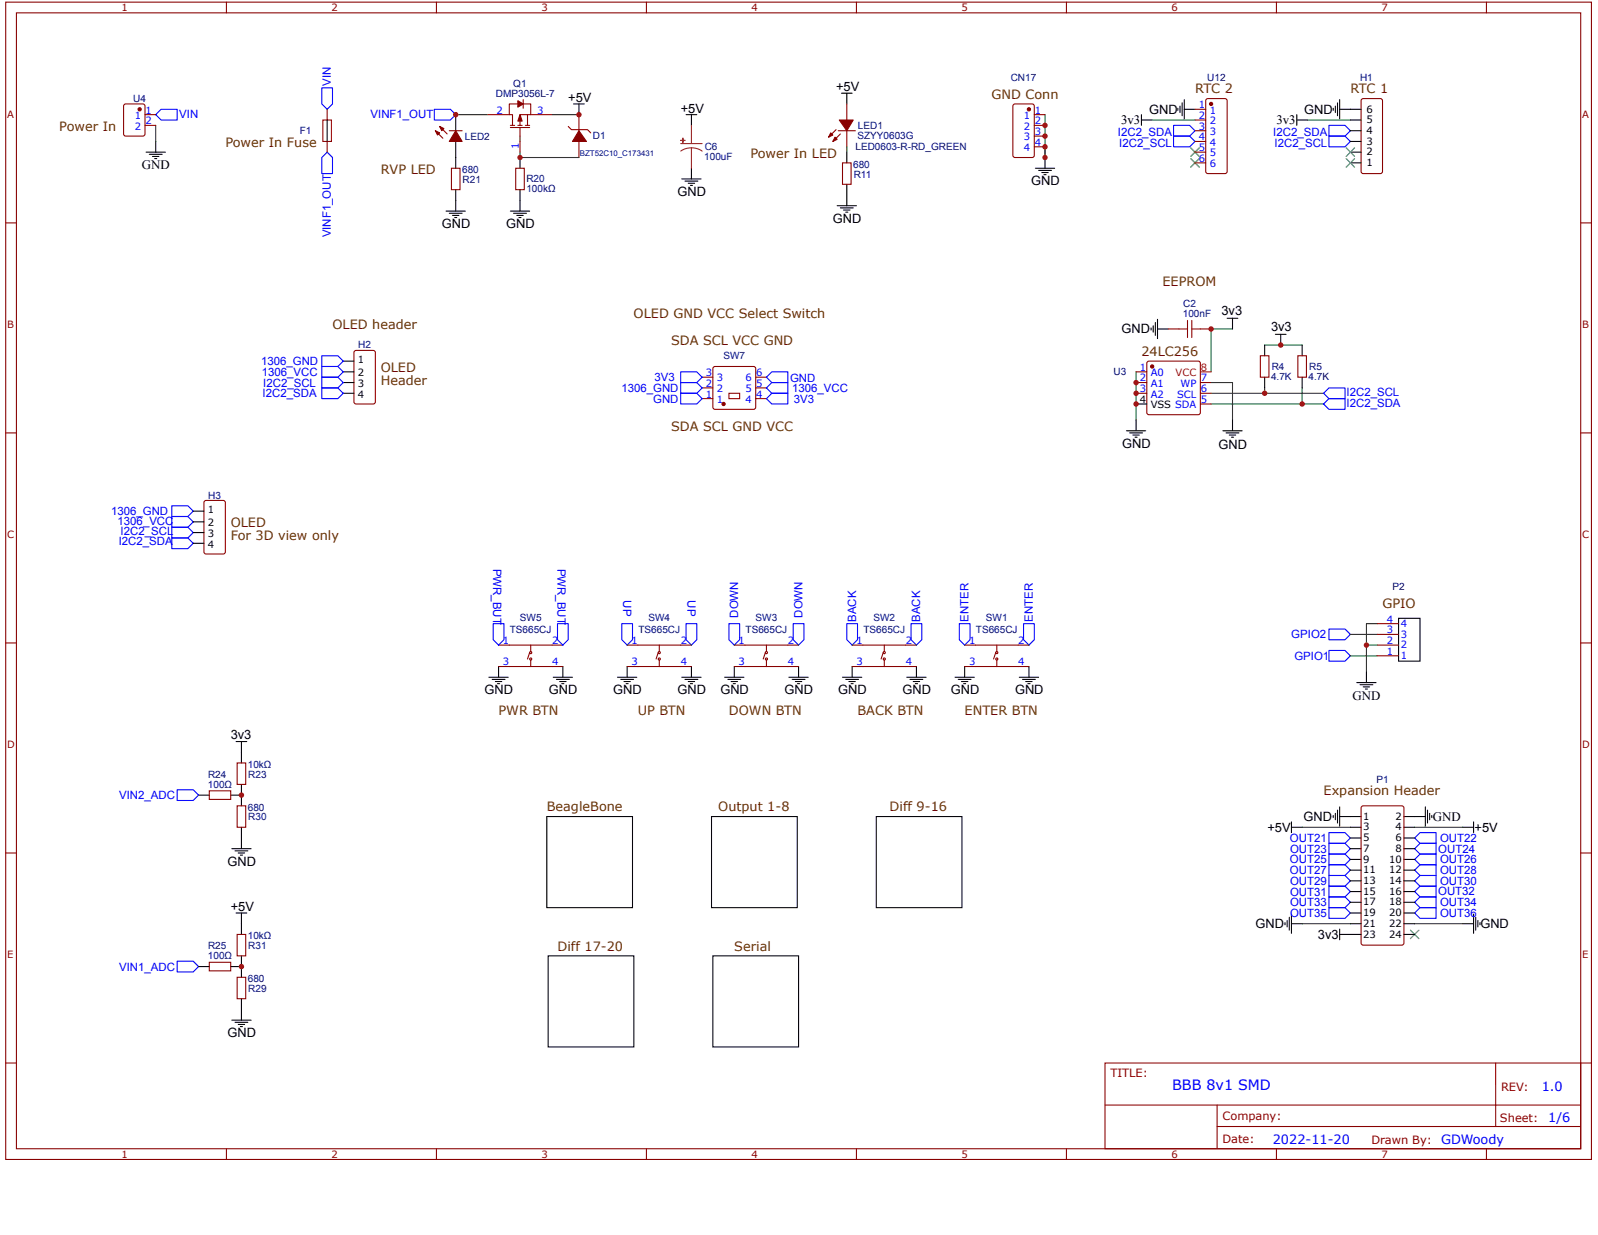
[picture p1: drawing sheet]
<svg xmlns="http://www.w3.org/2000/svg" width="279mm" height="216mm" viewBox="0 0 279 216" stroke-linecap="round" stroke-linejoin="round" font-family="sans-serif">
<g fill="none" stroke="#080" stroke-width=".19">
<path d="M27.2 21.9v2.8M90.9 26.6v.9h10.3M182.7 20v7.5M201.4 21h7.5M228.6 21h7.5M215.5 57.5h-3.8v7.5M198.6 65v8.4M211.7 66.9h3.8v6.5M211.7 70.6h19.7M211.7 68.8h19.7M221.1 67.8v1M221.1 60.3h6.6"/>
<path d="M227.7 67.8v2.8M236.1 114.6h4.7M236.1 110.9h4.7M238.9 112.8h1.9M240.8 109h-1.9v8.5M227.7 144.6h8.4M247.3 144.6h8.5M227.7 161.5h8.4M247.3 161.5h8.5"/>
</g>
<g fill="none" stroke="#000" stroke-width=".19">
<path d="M147.1 16.3h1.9M148.1 16.3v1.9M205.9 18.9v.4M206.3 18.5v1.2M206.7 18v2.2M207.1 19.1h1.8M207.1 17.4v3.4M233.1 18.9v.4M233.5 18.5v1.2M233.9 18v2.2M234.2 19.1h3.8M234.2 17.4v3.4"/>
<path d="M25.5 26.6h3.4M26.1 27h2.3M26.7 27.4h1.1M27 27.7h.4M27.2 24.7v1.9M79.7 27.5v1.9M79.7 33.2v1.8M90.9 27.5v1.9M90.9 33.2v1.8M146.4 36h3.3M146.9 36.3h2.3M147.5 36.7h1.1"/>
<path d="M147.9 37.1h.3M148.1 26.6v1.9M148.1 32.2v3.8M181 29.4h3.4M181.6 29.8h2.2M182.2 30.2h1.1M182.5 30.5h.4M182.7 27.5v1.9M199.6 21h1.8M199.6 20v1.9M226.7 21h1.9M226.7 20v1.9"/>
<path d="M236.1 21h1.9M236.1 28.5h1.9M236.1 26.6h1.9M236.1 24.7h1.9M236.1 22.9h1.9M201.3 57.3v.4M201.6 56.9v1.2M202 56.4v2.2M202.4 57.5h1.9M202.4 55.8v3.4M214.6 55.6h1.8M215.5 55.6v1.9"/>
<path d="M223 58.4h1.9M223.9 58.4v1.9M60 63.1h1.9M60 65h1.9M60 66.9h1.9M60 68.8h1.9M196.9 75.3h3.4M197.5 75.7h2.3M198.1 76.1h1.1M198.4 76.4h.4M198.6 73.4v1.9M213.8 75.3h3.4"/>
<path d="M214.4 75.7h2.2M214.9 76.1h1.2M215.3 76.4h.4M215.5 73.4v1.9M221.1 60.3v1.9M221.1 65.9v1.9M227.7 60.3v1.9M227.7 65.9v1.9M33.8 89.4h1.9M33.8 91.2h1.9M33.8 93.1h1.9M33.8 95h1.9"/>
<path d="M237.2 119.3h3.4M237.8 119.7h2.2M238.9 117.5v1.8M244.5 108.1h3.8v7.5h-3.8zM34.7 139h1.9M40.3 139h1.9M41.3 129.6h1.8M42.2 129.6v3.8M42.2 137.1v3.8M238.4 120.1h1.1M238.7 120.5h.4M40.5 148.4h3.4"/>
<path d="M41.1 148.7h2.2M41.3 159.6h1.8M41.6 149.1h1.2M42 149.5h.4M42.2 144.6v3.8M42.2 159.6v3.8M95.6 142.7h15v16h-15zM124.4 142.7h15v16h-15zM153.2 142.7h15v16h-15zM225.8 144.6h1.9M225.8 143.7v1.9M225.8 159.8v3.4"/>
<path d="M233.1 142.6v.3M233.5 142.2v1.1M233.9 141.6v2.3M234.2 141.1v3.3M234.2 142.7h3.8M236.1 144.6h1.9M236.1 148.4h1.9M236.1 159.6h1.9M236.1 146.5h1.9M236.1 150.2h1.9M236.1 152.1h1.9M236.1 154h1.9"/>
<path d="M236.1 155.9h1.9M236.1 157.7h1.9M245.5 142.7h3.7M245.5 144.6h1.8M245.5 148.4h1.8M245.5 159.6h1.8M245.5 146.5h1.8M245.5 150.2h1.8M245.5 152.1h1.8M245.5 154h1.8M245.5 155.9h1.8M245.5 157.7h1.8"/>
<path d="M249.2 141.1v3.3M249.6 141.6v2.3M250 142.2v1.1M250.3 142.6v.3M255.8 144.6h1.8M257.6 143.7v1.9M257.6 159.8v3.4M34.7 169h1.9M40.3 169h1.9M40.5 178.3h3.4M41.1 178.7h2.2M41.6 179.1h1.2"/>
<path d="M42 179.5h.4M42.2 167.1v3.7M42.2 174.6v3.7M95.8 167.1h15v15.9h-15zM124.6 167.1h15v15.9h-15zM224.7 161.3v.4M225.1 160.9v1.1M225.4 160.4v2.2M225.8 161.5h1.9M234.2 162.4v1.9M234.2 163.4h3.8M236.1 161.5h1.9"/>
<path d="M245.5 161.5h1.8M245.5 163.4h1.8M255.8 161.5h1.8M258 160.4v2.2M258.4 160.9v1.1M258.8 161.3v.4"/>
</g>
<g fill="none" stroke="#00f" stroke-width=".19">
<path d="M56.3 15.4h1.8v2.8l-.9 .9-.9-.9zM27.2 20l1-.9h2.8v1.9h-2.8zM205.2 21.9h2.8l.9 1-.9 .9h-2.8zM205.2 23.8h2.8l.9 .9-.9 1h-2.8zM232.4 21.9h2.8l.9 1-.9 .9h-2.8zM232.4 23.8h2.8l.9 .9-.9 1h-2.8zM56.3 62.2h2.8l.9 .9-.9 1h-2.8zM56.3 64.1h2.8l.9 .9-.9 .9h-2.8zM56.3 65.9h2.8l.9 1-.9 .9h-2.8zM56.3 67.8h2.8l.9 1-.9 .9h-2.8zM231.4 70.6l1-.9h2.8v1.9h-2.8zM231.4 68.8l1-1h2.8v1.9h-2.8z"/>
<path d="M30 88.4h2.8l1 1-1 .9h-2.8zM30 90.3h2.8l1 .9-1 1h-2.8zM30 92.2h2.8l1 .9-1 .9h-2.8zM30 94h2.8l1 1-1 .9h-2.8zM232.4 110h2.8l.9 .9-.9 .9h-2.8zM232.4 113.7h2.8l.9 .9-.9 1h-2.8zM31 138.1h2.8l.9 .9-.9 .9h-2.8zM232.4 151.2h2.8l.9 .9-.9 1h-2.8zM232.4 149.3h2.8l.9 .9-.9 1h-2.8zM232.4 147.4h2.8l.9 1-.9 .9h-2.8zM232.4 145.6h2.8l.9 .9-.9 .9h-2.8zM232.4 153.1h2.8l.9 .9-.9 .9h-2.8z"/>
<path d="M232.4 154.9h2.8l.9 1-.9 .9h-2.8zM232.4 156.8h2.8l.9 .9-.9 1h-2.8zM232.4 158.7h2.8l.9 .9-.9 .9h-2.8zM247.3 154l1-.9h2.8v1.8h-2.8zM247.3 157.7l1-.9h2.8v1.9h-2.8zM248.3 149.3h2.8v1.9h-2.8l-1-1zM248.3 147.4h2.8v1.9h-2.8l-1-.9zM248.3 145.6h2.8v1.8h-2.8l-1-.9zM248.3 151.2h2.8v1.9h-2.8l-1-1zM248.3 154.9h2.8v1.9h-2.8l-1-.9zM248.3 158.7h2.8v1.8h-2.8l-1-.9zM31 168h2.8l.9 1-.9 .9h-2.8z"/>
</g>
<g fill="none" stroke="#800" stroke-width=".19">
<path d="M1 .4h277.3v202.3h-277.3zM2.9 2.2h273.5v198.6h-273.5zM39.6 .4v1.8M76.3 .4v1.8M113 .4v1.8M149.7 .4v1.8M186.5 .4v1.8M223.2 .4v1.8M238 17.4l.4-.2h2.9l.4 .2v.2v12.4v.2l-.4 .1h-2.9h-.2l-.2-.3zM259.9 .4v1.8M1 39h1.9M78.9 29.4h1.5v3.8h-1.5z"/>
<path d="M90.2 29.4h1.5v3.8h-1.5zM99.3 22.1l.6 .6h2.8l.6 .5M101.2 20v2.9M101.2 24.7v2.8M147.3 28.5h1.5v3.7h-1.5zM276.4 39h1.9M204.3 57.5h1.8M209.9 57.5h1.8M1 75.7h1.9M62.1 61.3h3.2l.3 .1v8.8l-.2 .4h-3.1l-.4-.2v-8.8zM220.4 62.2h1.5v3.7h-1.5zM226.9 62.2h1.5v3.7h-1.5z"/>
<path d="M276.4 75.7h1.9M35.7 87.7l.3-.2h3l.4 .2v8.8l-.2 .3-3.2 .1-.3-.2zM1 112.4h1.9M240.8 114.6h3.7M240.8 112.8h3.7M240.8 110.9h3.7M240.8 109h3.7M276.4 112.4h1.9M36.6 138.3h3.7v1.5h-3.7zM41.5 133.4h1.5v3.7h-1.5zM1 149.1h1.9M41.5 140.9h1.5v3.7h-1.5z"/>
<path d="M238.2 140.9h6.9l.3 .2 .1 23.8-.2 .3h-6.9l-.4-.2v-23.8zM276.4 149.1h1.9M36.6 168.2h3.7v1.5h-3.7zM41.5 170.8h1.5v3.8h-1.5zM41.5 163.4h1.5v3.7h-1.5zM1 185.8h1.9M193.2 185.8h83.2v15h-83.2zM193.2 193.2h83.1M212.8 196.9h63.5M212.8 193.2v7.5M261.5 185.8v11.1M276.4 185.8h1.9"/>
<path d="M39.6 200.8v1.9M76.3 200.8v1.9M113 200.8v1.9M149.7 200.8v1.9M186.5 200.8v1.9M223.2 200.8v1.9M259.9 200.8v1.9"/>
</g>
<g fill="#000">
<path d="M208.2 25.9l1.5 1.5zM209.7 25.9l-1.5 1.5z"/>
<path d="M208.2 27.7l1.5 1.5zM209.7 27.7l-1.5 1.5z"/>
<path d="M235.4 25.9l1.5 1.5zM236.9 25.9l-1.5 1.5z"/>
<path d="M235.4 27.7l1.5 1.5zM236.9 27.7l-1.5 1.5z"/>
<path d="M246.6 162.6l1.5 1.5zM246.6 164.1l1.5-1.5z"/>
</g>
<path d="M208.2 25.9l1.5 1.5M208.2 27.7l1.5 1.5M209.7 25.9l-1.5 1.5M209.7 27.7l-1.5 1.5M235.4 25.9l1.5 1.5M235.4 27.7l1.5 1.5M236.9 25.9l-1.5 1.5M236.9 27.7l-1.5 1.5M246.6 162.6l1.5 1.5M248.1 162.6l-1.5 1.5" fill="none" stroke="#3c3" stroke-width=".19"/>
<path d="M206.1 57.5h1.5M207.6 56v3M208.4 57.5h1.5M208.4 56v3" fill="none" stroke="#a00000" stroke-width=".19"/>
<path d="M101.2 22.9l1.3 1.8h-2.4z" fill="#800"/>
<path d="M177.3 18.2h3.2l.3 .2v8.8l-.1 .3h-3.2l-.4-.1v-8.9zM101.2 22.9l1.3 1.8h-2.4z" fill="none" stroke="#800" stroke-width=".19"/>
<path d="M100.3 18.2h1.9M101.2 18.2v1.8M78 36.9h3.4M78.6 37.3h2.2M79.1 37.7h1.1M79.5 38h.4M79.7 35v1.9M89.2 36.9h3.4M89.8 37.3h2.2M90.4 37.7h1.1M90.7 38h.4M90.9 35v1.9" fill="none" stroke="#000" stroke-width=".19"/>
<path d="M79.7 20h5.6M96.5 20h4.7" fill="none" stroke="#080" stroke-width=".19"/>
<path d="M75.9 19.1h2.8l1 .9-1 1h-2.8zM56.3 27.5l.9-.9 .9 .9v2.8h-1.8z" fill="none" stroke="#00f" stroke-width=".19"/>
<circle cx="179.9" cy="19.1" r=".28" fill="#800"/>
<g fill="none" stroke="#800" stroke-width=".19">
<path d="M57.2 19.1v1.9M57.2 24.7v1.9M180.8 20h1.9M180.8 21.9h1.9M180.8 23.8h1.9M180.8 25.7h1.9M200.6 63.3l.3-.2 8.8 .1 .2 .3-.1 8.8-.3 .2-8.8-.1-.2-.3z"/>
<circle cx="179.9" cy="19.1" r=".28"/>
</g>
<path d="M56.4 21h1.5v3.7h-1.5z" fill="none" stroke="#a00000" stroke-width=".19"/>
<path d="M57.2 21v3.7" fill="none" stroke="#000" stroke-width=".19"/>
<circle cx="201.4" cy="64.1" r=".28" fill="#800"/>
<g fill="none" stroke="#800" stroke-width=".19">
<path d="M21.8 18.2h3.2l.3 .2 .1 5-.2 .3-3.2 .1-.3-.2-.1-5.1zM198.6 65h1.9M198.6 66.9h1.9M198.6 68.8h1.9M209.9 66.9h1.8M209.9 68.8h1.8M209.9 70.6h1.8"/>
<circle cx="201.4" cy="64.1" r=".28"/>
</g>
<path d="M198.6 70.6h1.9" fill="none" stroke="#000" stroke-width=".19"/>
<path d="M209.9 65h1.8" fill="none" stroke="#f00" stroke-width=".19"/>
<circle cx="24.4" cy="19.1" r=".28" fill="#800"/>
<g fill="none" stroke="#800" stroke-width=".19">
<path d="M210.9 17.4l.3-.2h3l.3 .2 .1 .2v12.4l-.1 .2-.3 .1h-3h-.2l-.2-.3zM25.4 20h1.8M25.4 21.9h1.8"/>
<circle cx="24.4" cy="19.1" r=".28"/>
</g>
<circle cx="211.7" cy="18.2" r=".28" fill="#800"/>
<g fill="none" stroke="#800" stroke-width=".19">
<path d="M208.9 19.1h1.9M208.9 21h1.9M208.9 22.9h1.9M208.9 24.7h1.9M208.9 26.6h1.9M208.9 28.5h1.9"/>
<circle cx="211.7" cy="18.2" r=".28"/>
</g>
<path d="M146.7 21h2.5l-1.1 1.9z" fill="#800"/>
<path d="M148.1 18.2v2.8M146.2 22.7l-1.3 1.3M146.6 22.9h3M146.7 21h2.5l-1.1 1.9zM146.9 23.4l-1.3 1.3M148.1 22.9v2.8" fill="none" stroke="#800" stroke-width=".19"/>
<path d="M145.2 23.2l.4 .4-.7 .4z" fill="#800"/>
<path d="M145.2 23.2l.4 .4-.7 .4z" fill="none" stroke="#800" stroke-width=".19"/>
<path d="M146 24l.4 .4-.8 .3z" fill="#800"/>
<g fill="none" stroke="#800" stroke-width=".19">
<path d="M146 24l.4 .4-.8 .3zM87.2 112.8h11.2M87.2 116.5h11.2M92.6 114.1l-.4 1.1M92.8 112.8v1.1M92.8 115.4v1.1M109.7 112.8h11.2M109.7 116.5h11.2M115.1 114.1l-.4 1.1M115.3 112.8v1.1M115.3 115.4v1.1M128.4 112.8h11.2"/>
<path d="M128.4 116.5h11.2M133.8 114.1l-.4 1.1M134 112.8v1.1M134 115.4v1.1M149 112.8h11.2M149 116.5h11.2M154.4 114.1l-.3 1.1M154.6 112.8v1.1M154.6 115.4v1.1M168.7 112.8h11.2M168.7 116.5h11.2M174.1 114.1l-.4 1.1"/>
<path d="M174.3 112.8v1.1M174.3 115.4v1.1"/>
<circle cx="92.8" cy="114.1" r=".19"/>
<circle cx="92.8" cy="115.2" r=".19"/>
<circle cx="115.3" cy="114.1" r=".19"/>
<circle cx="115.3" cy="115.2" r=".19"/>
<circle cx="134" cy="114.1" r=".19"/>
<circle cx="134" cy="115.2" r=".19"/>
<circle cx="154.6" cy="114.1" r=".19"/>
<circle cx="154.6" cy="115.2" r=".19"/>
<circle cx="174.3" cy="114.1" r=".19"/>
<circle cx="174.3" cy="115.2" r=".19"/>
</g>
<path d="M148.1 25.7v.9" fill="none" stroke="#080" stroke-width=".19"/>
<path d="M86.2 109h1.9v2.8l-.9 1-1-1zM97.5 109h1.8v2.8l-.9 1-.9-1zM108.7 109h1.9v2.8l-.9 1-1-1zM120 109h1.8v2.8l-.9 1-.9-1zM127.4 109h1.9v2.8l-.9 1-1-1zM138.7 109h1.9v2.8l-1 1-.9-1zM148.1 109h1.8v2.8l-.9 1-.9-1zM159.3 109h1.9v2.8l-1 1-.9-1zM167.7 109h1.9v2.8l-.9 1-1-1zM179 109h1.8v2.8l-.9 1-.9-1z" fill="none" stroke="#00f" stroke-width=".19"/>
<g fill="none" stroke="#000" stroke-width=".19">
<path d="M119.2 31.3h3.4M119.8 31.7h2.2M120 20h1.8M120.3 32h1.2M120.7 32.4h.4M120.9 20v1.9M120.9 29.4v1.9M85.5 118.4h3.4M86 118.8h2.3M86.6 119.1h1.1M87 119.5h.4M87.2 116.5v1.9"/>
<path d="M96.7 118.4h3.4M97.3 118.8h2.2M97.9 119.1h1.1M98.2 119.5h.4M98.4 116.5v1.9M108 118.4h3.3M108.5 118.8h2.3M109.1 119.1h1.1M109.5 119.5h.3M109.7 116.5v1.9M119.2 118.4h3.4M119.8 118.8h2.2"/>
<path d="M120.3 119.1h1.2M120.7 119.5h.4M120.9 116.5v1.9M126.7 118.4h3.4M127.3 118.8h2.2M127.8 119.1h1.1M128.2 119.5h.4M128.4 116.5v1.9M137.9 118.4h3.4M138.5 118.8h2.3M139.1 119.1h1.1M139.4 119.5h.4"/>
<path d="M139.6 116.5v1.9M147.3 118.4h3.4M147.9 118.8h2.2M148.4 119.1h1.2M148.8 119.5h.4M149 116.5v1.9M158.5 118.4h3.4M159.1 118.8h2.3M159.7 119.1h1.1M160 119.5h.4M160.2 116.5v1.9M167 118.4h3.3"/>
<path d="M167.5 118.8h2.3M168.1 119.1h1.1M168.5 119.5h.3M168.7 116.5v1.9M178.2 118.4h3.4M178.8 118.8h2.2M179.3 119.1h1.2M179.7 119.5h.4M179.9 116.5v1.9"/>
</g>
<path d="M90.9 20l.4 1.2h-.8z" fill="#800"/>
<path d="M90.9 20l.4 1.2h-.8z" fill="none" stroke="#800" stroke-width=".19"/>
<path d="M90.5 17.6l1 .6-1 .5z" fill="#800"/>
<g fill="none" stroke="#800" stroke-width=".19">
<path d="M90.5 17.6l1 .6-1 .5zM90.5 18.2h-1.5v1.8h.6v1.9M91.5 18.2h1.3v1.8h-1.9v1.9M91.5 17.4v1.5M85.3 20h3.7M89.2 22.3h3.4M89.2 21.9h.8M90.5 21.9h.8M90.9 22.3v1.5M90.9 24.7v1.9M91.9 21.9h.7M92.2 20v1.9"/>
<path d="M92.8 20h3.7"/>
</g>
<path d="M90.9 23.8v.9" fill="none" stroke="#600" stroke-width=".19"/>
<path d="M119 25.1h3.8M120.9 25.9h.8l1.1 .5M120.9 25.9l-1.2 .1-.7 .4M120.9 21.9v3.2M120.9 25.9v3.5" fill="none" stroke="#8d2323" stroke-width=".19"/>
<path d="M119 24.5l.8 .1z" fill="#8d2323"/>
<path d="M119 24.5l.8 .1z" fill="none" stroke="#8d2323" stroke-width=".19"/>
<path d="M119.4 24.2v.7z" fill="#8d2323"/>
<path d="M119.4 24.2v.7z" fill="none" stroke="#8d2323" stroke-width=".19"/>
<path d="M122.8 65.9h1.8M122.8 67.8h1.8M122.8 69.7h1.8M127.4 68.8h1.9v.9h-1.9zM132.1 65.9h1.9M132.1 67.8h1.9M132.1 69.7h1.9" fill="none" stroke="#800" stroke-width=".19"/>
<circle cx="126.5" cy="70.6" r=".28" fill="#800"/>
<g fill="none" stroke="#800" stroke-width=".19">
<path d="M124.8 64.1h7l.3 .2v6.9l-.2 .3-6.9 .1-.3-.2-.1-7z"/>
<circle cx="126.5" cy="70.6" r=".28"/>
</g>
<path d="M119 66.9h2.8l1 .9-1 1h-2.8zM119 68.8h2.8l1 .9-1 .9h-2.8zM119 65h2.8l1 .9-1 1h-2.8zM134 67.8l.9-.9h2.9v1.9h-2.9zM134 69.7l.9-.9h2.9v1.8h-2.9zM134 65.9l.9-.9h2.9v1.9h-2.9z" fill="none" stroke="#00f" stroke-width=".19"/>
<path d="M79.7 20v2.9M79.7 24.7v2.8" fill="none" stroke="#000" stroke-width=".19"/>
<path d="M79.7 22.9l1.1 1.8h-2.2z" fill="#800"/>
<path d="M76.1 22.9l1.3 1.3M76.9 22.1l1.3 1.3M79.7 22.9l1.1 1.8h-2.2z" fill="none" stroke="#800" stroke-width=".19"/>
<path d="M76.9 22.1l.7 .4-.4 .4z" fill="#800"/>
<path d="M76.9 22.1l.7 .4-.4 .4z" fill="none" stroke="#800" stroke-width=".19"/>
<path d="M76.1 22.9l.8 .3-.4 .4z" fill="#800"/>
<path d="M76.1 22.9l.8 .3-.4 .4zM78.6 22.9h2.2" fill="none" stroke="#800" stroke-width=".19"/>
<g fill="#c00">
<circle cx="211.7" cy="57.5" r=".47"/>
<circle cx="221.1" cy="68.8" r=".47"/>
<circle cx="227.7" cy="70.6" r=".47"/>
<circle cx="223.9" cy="60.3" r=".47"/>
<circle cx="198.6" cy="70.6" r=".47"/>
<circle cx="198.6" cy="68.8" r=".47"/>
<circle cx="198.6" cy="66.9" r=".47"/>
<circle cx="238.9" cy="112.8" r=".47"/>
<circle cx="42.2" cy="169" r=".47"/>
<circle cx="42.2" cy="139" r=".47"/>
<circle cx="182.7" cy="21.9" r=".47"/>
<circle cx="182.7" cy="23.8" r=".47"/>
<circle cx="182.7" cy="25.7" r=".47"/>
<circle cx="182.7" cy="27.5" r=".47"/>
<circle cx="90.9" cy="27.5" r=".47"/>
<circle cx="101.2" cy="20" r=".47"/>
<circle cx="79.7" cy="20" r=".47"/>
</g>
<text font-size="2.5" fill="#00f" x="204.9" y="190.6">BBB 8v1 SMD</text>
<g font-size="2.2">
<text x="99.3" y="17.8">+5V</text>
<text x="146.2" y="15.9">+5V</text>
<text x="119" y="19.7">+5V</text>
<text x="196" y="21.7">3v3</text>
<text x="200.9" y="19.9">GND</text>
<text x="223.2" y="21.7">3v3</text>
<text x="228" y="19.9">GND</text>
<text x="24.8" y="29.6">GND</text>
<text x="118.5" y="34.3">GND</text>
<text x="180.3" y="32.4">GND</text>
<text x="77.2" y="39.9">GND</text>
<text x="88.5" y="39.9">GND</text>
<text x="145.6" y="39">GND</text>
<text x="196.1" y="58.3">GND</text>
<text x="213.6" y="55">3v3</text>
<text x="222.2" y="57.9">3v3</text>
<text x="196.2" y="78.3">GND</text>
<text x="213.1" y="78.6">GND</text>
<text x="84.7" y="121.4">GND</text>
<text x="96" y="121.4">GND</text>
<text x="107.2" y="121.4">GND</text>
<text x="118.5" y="121.4">GND</text>
<text x="126" y="121.4">GND</text>
<text x="137.2" y="121.4">GND</text>
<text x="146.6" y="121.4">GND</text>
<text x="157.8" y="121.4">GND</text>
<text x="166.2" y="121.4">GND</text>
<text x="177.5" y="121.4">GND</text>
<text x="236.5" y="122.3">GND</text>
<text x="40.3" y="129.3">3v3</text>
<text x="227.9" y="143.5">GND</text>
<text x="250.5" y="143.5">GND</text>
<text x="221.6" y="145.4">+5V</text>
<text x="257.8" y="145.4">+5V</text>
<text x="39.8" y="151.4">GND</text>
<text x="40.3" y="159.2">+5V</text>
<text x="219.5" y="162.2">GND</text>
<text x="230.4" y="164.1">3v3</text>
<text x="258.8" y="162.2">GND</text>
<text x="39.8" y="181.3">GND</text>
</g>
<g font-size="2.2" fill="#630">
<text x="173.3" y="17.2">GND Conn</text>
<text x="208.9" y="16.3">RTC 2</text>
<text x="236.1" y="16.3">RTC 1</text>
<text x="10.4" y="22.9">Power In</text>
<text x="39.4" y="25.7">Power In Fuse</text>
<text x="131.2" y="27.5">Power In LED</text>
<text x="66.6" y="30.3">RVP LED</text>
<text x="203.3" y="50">EEPROM</text>
<text x="58.1" y="57.5">OLED header</text>
<text x="110.8" y="55.6">OLED GND VCC Select Switch</text>
<text x="66.6" y="65">OLED</text>
<text x="117.3" y="60.3">SDA SCL VCC GND</text>
<text x="199.6" y="62.2">24LC256</text>
<text x="66.6" y="67.3">Header</text>
<text x="117.3" y="75.3">SDA SCL GND VCC</text>
<text x="40.3" y="92.2">OLED</text>
<text x="40.3" y="94.4">For 3D view only</text>
<text x="241.7" y="106.2">GPIO</text>
<text x="87.2" y="125">PWR BTN</text>
<text x="111.5" y="125">UP BTN</text>
<text x="127.4" y="125">DOWN BTN</text>
<text x="149.9" y="125">BACK BTN</text>
<text x="168.7" y="125">ENTER BTN</text>
<text x="95.6" y="141.8">BeagleBone</text>
<text x="125.6" y="141.8">Output 1-8</text>
<text x="155.5" y="141.8">Diff 9-16</text>
<text x="231.4" y="139">Expansion Header</text>
<text x="97.5" y="166.2">Diff 17-20</text>
<text x="128.4" y="166.2">Serial</text>
</g>
<g font-size="2.2" fill="#00f">
<text x="269.6" y="190.8">1.0</text>
<text x="270.7" y="196.2">1/6</text>
<text x="222.5" y="200">2022-11-20</text>
</g>
<g font-size="2" fill="#00f">
<text x="57.9" y="15" transform="rotate(-90 57.9 15)">VIN</text>
<text x="31.3" y="20.7">VIN</text>
<text x="64.8" y="20.7">VINF1_OUT</text>
<text x="195.5" y="23.8">I2C2_SDA</text>
<text x="222.6" y="23.8">I2C2_SDA</text>
<text x="195.7" y="25.7">I2C2_SCL</text>
<text x="222.9" y="25.7">I2C2_SCL</text>
<text x="57.9" y="41.5" transform="rotate(-90 57.9 41.5)">VINF1_OUT</text>
<text x="45.6" y="63.9">1306_GND</text>
<text x="45.8" y="65.7">1306_VCC</text>
<text x="45.9" y="69.5">I2C2_SDA</text>
<text x="46" y="67.6">I2C2_SCL</text>
<text x="108.6" y="68.5">1306_GND</text>
<text x="114.2" y="70.4">GND</text>
<text x="114.4" y="66.7">3V3</text>
<text x="138.1" y="66.7">GND</text>
<text x="138.5" y="68.6">1306_VCC</text>
<text x="138.8" y="70.4">3V3</text>
<text x="235.4" y="71.2">I2C2_SDA</text>
<text x="235.4" y="69.3">I2C2_SCL</text>
<text x="19.4" y="90.1">1306_GND</text>
<text x="20.6" y="91.8">1306_VCC</text>
<text x="20.8" y="95.3">I2C2_SDA</text>
<text x="21.1" y="93.5">I2C2_SCL</text>
<text x="86.2" y="99.4" transform="rotate(90 86.2 99.4)">PWR_BUT</text>
<text x="97.5" y="99.4" transform="rotate(90 97.5 99.4)">PWR_BUT</text>
<text x="108.9" y="104.9" transform="rotate(90 108.9 104.9)">UP</text>
<text x="120.2" y="104.9" transform="rotate(90 120.2 104.9)">UP</text>
<text x="129.1" y="108" transform="rotate(-90 129.1 108)">DOWN</text>
<text x="140.3" y="108" transform="rotate(-90 140.3 108)">DOWN</text>
<text x="149.7" y="108.7" transform="rotate(-90 149.7 108.7)">BACK</text>
<text x="160.9" y="108.7" transform="rotate(-90 160.9 108.7)">BACK</text>
<text x="169.3" y="108.7" transform="rotate(-90 169.3 108.7)">ENTER</text>
<text x="180.6" y="108.7" transform="rotate(-90 180.6 108.7)">ENTER</text>
<text x="225.8" y="111.6">GPIO2</text>
<text x="226.3" y="115.4">GPIO1</text>
<text x="20.8" y="139.7">VIN2_ADC</text>
<text x="225.5" y="147.2">OUT21</text>
<text x="225.6" y="149">OUT23</text>
<text x="251.5" y="149.1">OUT24</text>
<text x="251.8" y="147.2">OUT22</text>
<text x="225.5" y="152.8">OUT27</text>
<text x="225.5" y="150.9">OUT25</text>
<text x="225.6" y="154.7">OUT29</text>
<text x="251.8" y="152.8">OUT28</text>
<text x="251.8" y="154.7">OUT30</text>
<text x="251.8" y="150.9">OUT26</text>
<text x="225.6" y="158.4">OUT33</text>
<text x="225.6" y="160.3">OUT35</text>
<text x="225.6" y="156.6">OUT31</text>
<text x="251.4" y="156.5">OUT32</text>
<text x="251.8" y="160.3">OUT36</text>
<text x="251.8" y="158.4">OUT34</text>
<text x="20.8" y="169.7">VIN1_ADC</text>
</g>
<g font-size="2" fill="#800">
<text x="194.1" y="188.3">TITLE:</text>
<text x="262.4" y="190.8">REV:</text>
<text x="213.7" y="195.8">Company:</text>
<text x="262.3" y="196.1">Sheet:</text>
<text x="213.7" y="199.9">Date:</text>
<text x="239.8" y="199.9">Drawn By: GDWoody</text>
</g>
<g font-size="1.7" fill="#800">
<text x="21.2" y="2">1</text>
<text x="57.9" y="2">2</text>
<text x="94.7" y="2">3</text>
<text x="131.4" y="2">4</text>
<text x="168.1" y="2">5</text>
<text x="204.8" y="2">6</text>
<text x="241.5" y="2">7</text>
<text x="1.3" y="20.6">A</text>
<text x="276.7" y="20.6">A</text>
<text x="1.3" y="57.3">B</text>
<text x="276.7" y="57.3">B</text>
<text x="1.3" y="94">C</text>
<text x="276.7" y="94">C</text>
<text x="1.3" y="130.8">D</text>
<text x="276.7" y="130.8">D</text>
<text x="1.3" y="167.5">E</text>
<text x="276.7" y="167.5">E</text>
<text x="21.2" y="202.4">1</text>
<text x="57.9" y="202.4">2</text>
<text x="94.7" y="202.4">3</text>
<text x="131.4" y="202.4">4</text>
<text x="168.1" y="202.4">5</text>
<text x="204.8" y="202.4">6</text>
<text x="241.5" y="202.4">7</text>
</g>
<g font-size="1.7" fill="#000080">
<text x="23.3" y="17.9">U4</text>
<text x="86.7" y="16.9">DMP3056L-7</text>
<text x="89.8" y="15.2">Q1</text>
<text x="176.7" y="14.1">CN17</text>
<text x="211.1" y="14.1">U12</text>
<text x="237.8" y="14.1">H1</text>
<text x="52.4" y="23.4">F1</text>
<text x="150" y="22.5">LED1</text>
<text x="81.3" y="24.4">LED2</text>
<text x="103.7" y="24.4">D1</text>
<text x="123.1" y="28">100uF</text>
<text x="123.2" y="26.3">C6</text>
<text x="149.2" y="29.3">680</text>
<text x="149.6" y="26.3">LED0603-R-RD_GREEN</text>
<text x="149.9" y="24.3">SZYY0603G</text>
<text x="80.8" y="30.3">680</text>
<text x="80.9" y="32">R21</text>
<text x="92" y="33.6">100kΩ</text>
<text x="92" y="31.9">R20</text>
<text x="149.3" y="31">R11</text>
<text x="206.9" y="53.7">C2</text>
<text x="206.8" y="55.5">100nF</text>
<text x="62.6" y="60.9">H2</text>
<text x="126.5" y="62.8">SW7</text>
<text x="194.7" y="65.6">U3</text>
<text x="222.3" y="64.7">R4</text>
<text x="228.9" y="64.7">R5</text>
<text x="222.2" y="66.4">4.7K</text>
<text x="228.8" y="66.4">4.7K</text>
<text x="36.4" y="87.1">H3</text>
<text x="243.5" y="103.1">P2</text>
<text x="89.1" y="110.6">TS665CJ</text>
<text x="90.9" y="108.5">SW5</text>
<text x="111.6" y="110.6">TS665CJ</text>
<text x="113.4" y="108.5">SW4</text>
<text x="130.4" y="110.6">TS665CJ</text>
<text x="132.1" y="108.5">SW3</text>
<text x="151" y="110.6">TS665CJ</text>
<text x="152.7" y="108.5">SW2</text>
<text x="170.6" y="110.6">TS665CJ</text>
<text x="172.4" y="108.5">SW1</text>
<text x="36.4" y="137.7">100Ω</text>
<text x="36.4" y="136">R24</text>
<text x="43.3" y="134.3">10kΩ</text>
<text x="43.4" y="136">R23</text>
<text x="240.7" y="136.8">P1</text>
<text x="43.3" y="141.7">680</text>
<text x="43.4" y="143.4">R30</text>
<text x="36.4" y="167.7">100Ω</text>
<text x="36.4" y="166">R25</text>
<text x="43.3" y="164.2">10kΩ</text>
<text x="43.4" y="165.9">R31</text>
<text x="43.3" y="171.7">680</text>
<text x="43.4" y="173.4">R29</text>
</g>
<g font-size="1.7" fill="#00f">
<text x="23.5" y="20.8">1</text>
<text x="23.5" y="22.7">2</text>
<text x="25.4" y="19.9">1</text>
<text x="25.4" y="21.7">2</text>
<text x="86.8" y="19.9">2</text>
<text x="93.9" y="19.9">3</text>
<text x="179" y="20.8">1</text>
<text x="179" y="22.7">2</text>
<text x="180.9" y="19.9">1</text>
<text x="180.9" y="21.7">2</text>
<text x="180.9" y="23.6">3</text>
<text x="209.6" y="18.9">1</text>
<text x="209.6" y="20.8">2</text>
<text x="209.6" y="22.7">3</text>
<text x="211.5" y="19.9">1</text>
<text x="211.5" y="21.7">2</text>
<text x="211.5" y="23.6">3</text>
<text x="90.7" y="26" transform="rotate(-90 90.7 26)">1</text>
<text x="179" y="24.5">3</text>
<text x="179" y="26.4">4</text>
<text x="180.9" y="25.5">4</text>
<text x="209.6" y="24.5">4</text>
<text x="209.6" y="26.4">5</text>
<text x="209.6" y="28.3">6</text>
<text x="211.5" y="25.5">4</text>
<text x="211.5" y="27.4">5</text>
<text x="211.5" y="29.2">6</text>
<text x="123.4" y="65.8">3</text>
<text x="132.2" y="65.8">6</text>
<text x="199.3" y="64.8">1</text>
<text x="201.2" y="65.8">A0</text>
<text x="123.4" y="67.6">2</text>
<text x="123.4" y="69.5">1</text>
<text x="125.3" y="66.7">3</text>
<text x="125.3" y="68.6">2</text>
<text x="125.3" y="70.4">1</text>
<text x="130.3" y="66.7">6</text>
<text x="130.3" y="68.6">5</text>
<text x="130.3" y="70.4">4</text>
<text x="132.2" y="67.6">5</text>
<text x="132.2" y="69.5">4</text>
<text x="199.3" y="66.7">2</text>
<text x="199.3" y="68.6">3</text>
<text x="201.2" y="67.6">A1</text>
<text x="201.2" y="69.5">A2</text>
<text x="205.8" y="69.5">SCL</text>
<text x="206.4" y="67.6">WP</text>
<text x="210" y="70.4">5</text>
<text x="210" y="68.6">6</text>
<text x="210" y="66.7">7</text>
<text x="87.9" y="112.6">1</text>
<text x="96.5" y="112.6">2</text>
<text x="110.4" y="112.6">1</text>
<text x="119" y="112.6">2</text>
<text x="129.1" y="112.6">1</text>
<text x="137.8" y="112.6">2</text>
<text x="149.8" y="112.6">1</text>
<text x="158.4" y="112.6">2</text>
<text x="169.4" y="112.6">1</text>
<text x="178" y="112.6">2</text>
<text x="242.5" y="112.6">2</text>
<text x="242.5" y="110.7">3</text>
<text x="242.5" y="108.8">4</text>
<text x="244.9" y="113.3">2</text>
<text x="244.9" y="111.5">3</text>
<text x="244.9" y="109.6">4</text>
<text x="87.9" y="116.3">3</text>
<text x="96.5" y="116.3">4</text>
<text x="110.4" y="116.3">3</text>
<text x="119" y="116.3">4</text>
<text x="129.1" y="116.3">3</text>
<text x="137.8" y="116.3">4</text>
<text x="149.8" y="116.3">3</text>
<text x="158.4" y="116.3">4</text>
<text x="169.4" y="116.3">3</text>
<text x="178" y="116.3">4</text>
<text x="242.5" y="114.5">1</text>
<text x="244.9" y="115.2">1</text>
</g>
<g font-size="1.7">
<text x="238.9" y="23.4">4</text>
<text x="238.9" y="21.5">5</text>
<text x="238.9" y="19.7">6</text>
<text x="238.9" y="29">1</text>
<text x="238.9" y="27.2">2</text>
<text x="238.9" y="25.3">3</text>
<text x="62.6" y="63.5">1</text>
<text x="62.6" y="65.8">2</text>
<text x="62.6" y="67.6">3</text>
<text x="62.6" y="69.5">4</text>
<text x="199.3" y="70.4">4</text>
<text x="201.2" y="71.4">VSS SDA</text>
<text x="36.3" y="89.7">1</text>
<text x="36.3" y="92">2</text>
<text x="36.3" y="93.9">3</text>
<text x="36.3" y="95.7">4</text>
<text x="238.4" y="143.3">1</text>
<text x="244" y="143.3">2</text>
<text x="238.4" y="145.2">3</text>
<text x="238.4" y="147.1">5</text>
<text x="238.4" y="148.9">7</text>
<text x="244" y="145.2">4</text>
<text x="244" y="147.1">6</text>
<text x="244" y="148.9">8</text>
<text x="238.4" y="150.8">9</text>
<text x="238.4" y="152.7">11</text>
<text x="238.4" y="154.6">13</text>
<text x="242.9" y="150.8">10</text>
<text x="242.9" y="152.7">12</text>
<text x="242.9" y="154.6">14</text>
<text x="238.4" y="156.4">15</text>
<text x="238.4" y="158.3">17</text>
<text x="238.4" y="160.2">19</text>
<text x="242.9" y="156.4">16</text>
<text x="242.9" y="158.3">18</text>
<text x="242.9" y="160.2">20</text>
<text x="238.4" y="162">21</text>
<text x="238.4" y="163.9">23</text>
<text x="242.9" y="162">22</text>
<text x="242.9" y="163.9">24</text>
</g>
<g font-size="1.7" fill="#f00">
<text x="205.5" y="65.8">VCC</text>
<text x="210" y="64.8">8</text>
</g>
<text font-size="1.4" fill="#000080" x="101.4" y="27.2">BZT52C10_C173431</text>
</svg>
